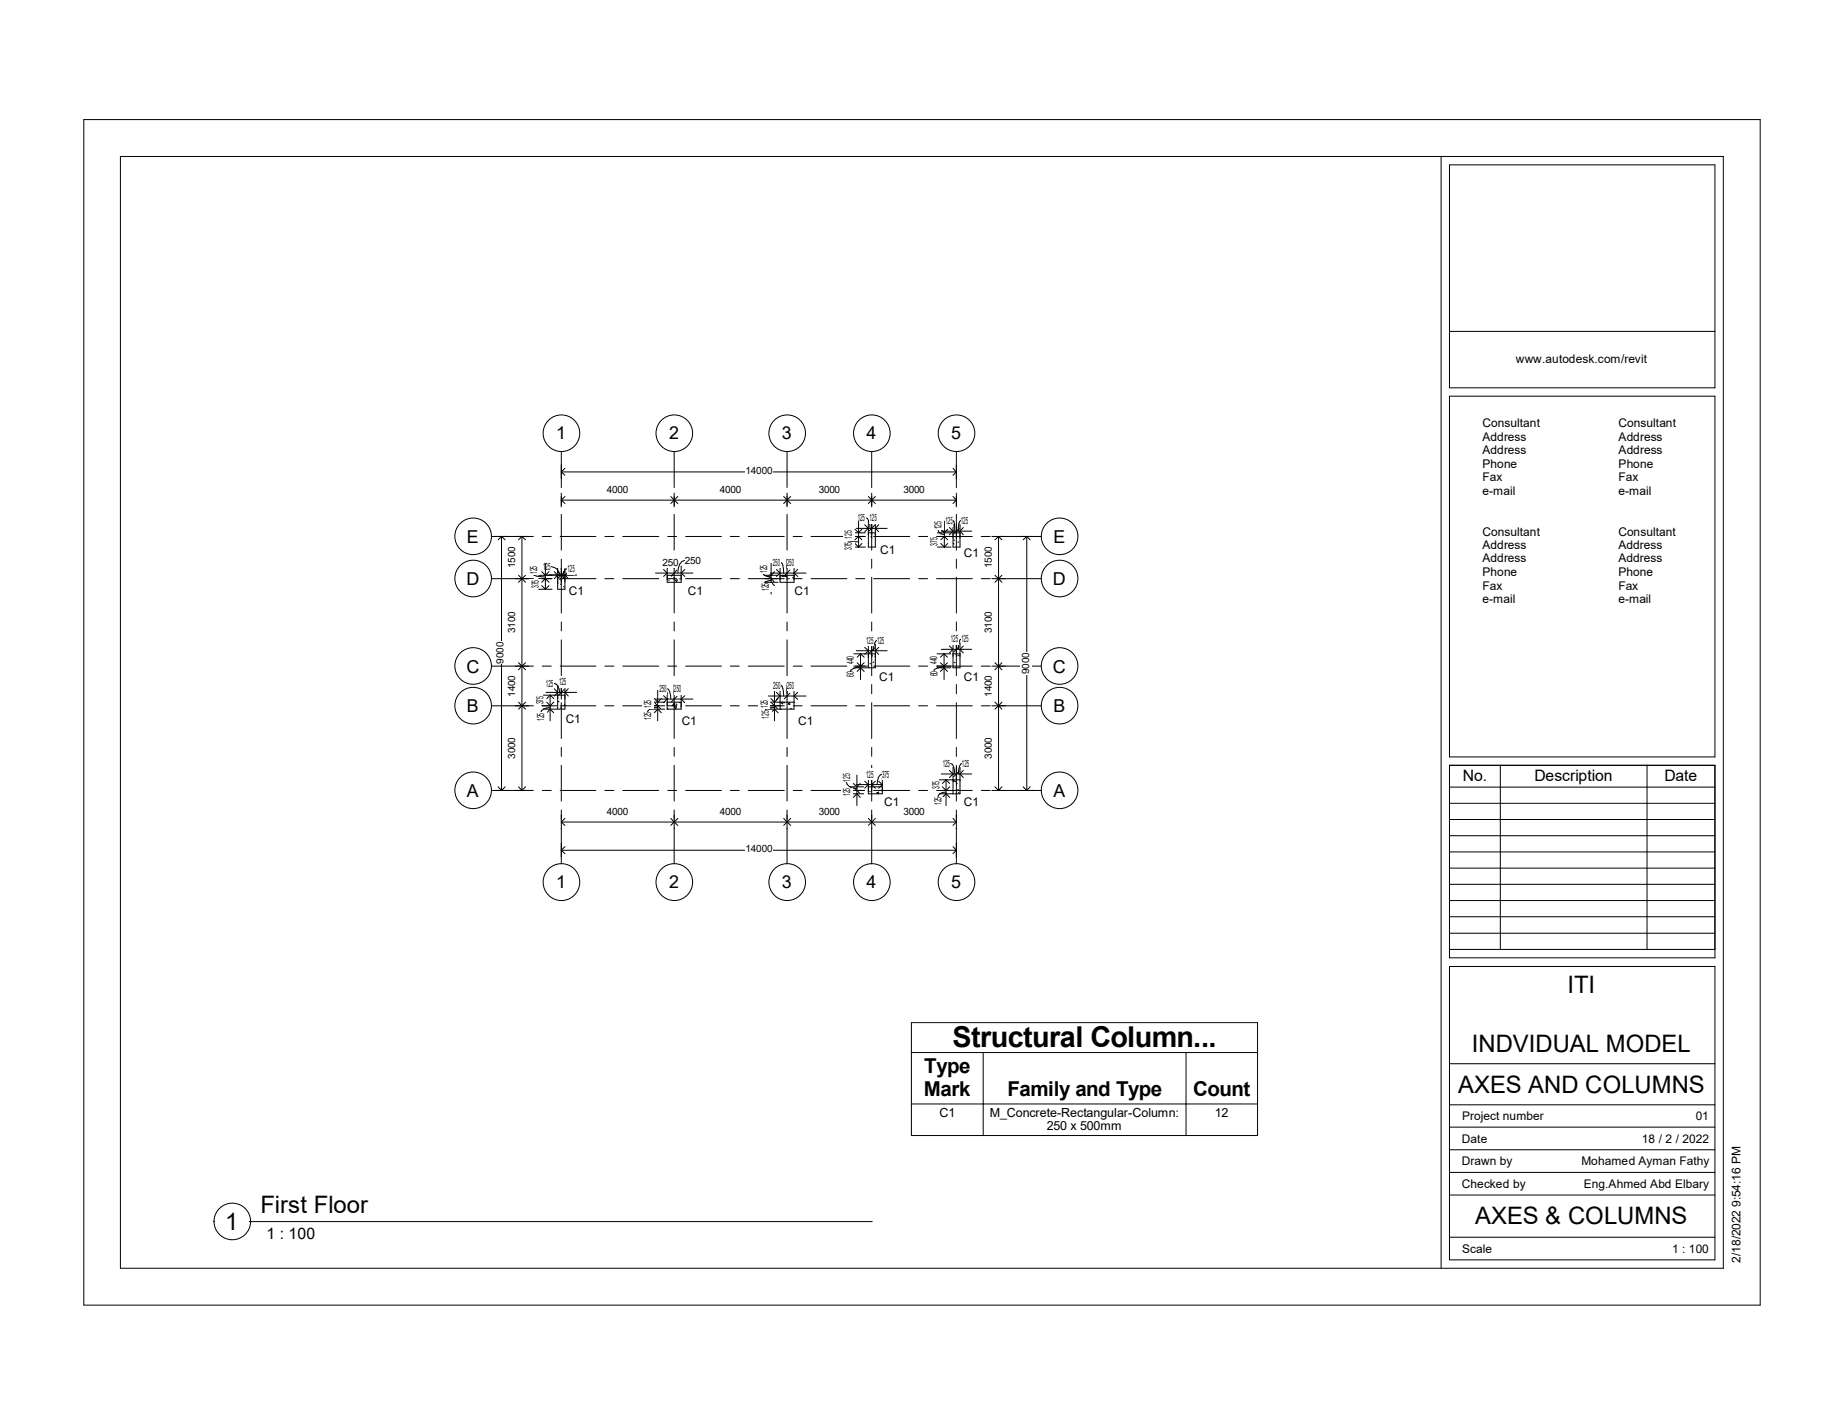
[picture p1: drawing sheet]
<svg xmlns="http://www.w3.org/2000/svg" width="279mm" height="216mm" viewBox="0 0 279 216" stroke-linecap="round" stroke-linejoin="round" font-family="sans-serif">
<g fill="none" stroke="#000" stroke-width=".15">
<path d="M84.5 88.3h.1M84.5 87.2h1.1v2.1h-1.1zM84.8 87.7l.1 .1M85 88.5h-.1M85.4 88.9h.1M85.5 87.4v.2h-.2zM101.1 87.2h2.1v1h-2.1zM101.4 87.9h-.1M101.8 87.2l-.1 .1M102.3 87.9l.3-.1-.1 .3zM103.1 87.7h-.1M118.2 87.2h2.1v1h-2.1z"/>
<path d="M118.2 87.2h.2M118.7 87.2h-.3l.3 .2v-.2M119.1 87.2l-.2 .1 .3 .1v-.2M119.6 87.6l-.1 .1M120.1 87.5l.1 .1M120.3 87.2h.1M131.6 82.4h.1M131.6 80.7h1v2.2h-1zM131.6 99.1h1v2.1h-1zM132 81.3l.1 .1M132 81.4l.1 .1M132.1 99.3l.1 .1"/>
<path d="M132.6 99.4h.1M144.4 99.1h1.1v2.1h-1.1zM144.4 80.7h1.1v2.2h-1.1zM144.4 82.3l.2 .1M144.5 81.8l.1 .1M145.1 82.1h.1M145.3 99.3l-.2 .1M84.5 105.7h.1M84.5 105.3h1.1v2.1h-1.1zM84.6 106.3h.1M85 107.2l-.1 .1M85.5 106.8l.1 .1"/>
<path d="M85.6 106.7h-.1M101.1 107.4h.1M101.1 106.4h2.1v1h-2.1zM101.9 106.9l.3-.3 .1 .4zM102.2 107.2l.3-.1-.1 .3zM102.4 106.6l.2 .2M103.1 106.4l-.2 .1M103.1 107.1h.1M118.2 106.4h2.1v1h-2.1zM118.3 106.5l.3-.1v.2zM118.9 106.4l-.1 .1M119.6 106.4l.1 .3h-.3z"/>
<path d="M119.8 107.4h.1M131.6 101.1h.1M131.6 119.9h.1M131.6 119.2h2.1v1.1h-2.1zM131.8 100.5l.1 .1M132 119.9v.1M132.4 100.3l-.1 .1M132.6 101h-.1M133.6 119.6h.1M144.4 118.2h1.1v2.1h-1.1zM144.5 118.2l.1 .2h-.2M144.6 100.3l.1 .1"/>
<path d="M144.7 118.4h.1M145 118.7l-.1 .1M145.2 119.6l-.1 .1M132.8 120.1l.3-.1v.3zM145 120.1l-.1 .1M145.2 120.1h.1"/>
<circle cx="85.1" cy="65.6" r="2.77"/>
</g>
<path d="M84.3 64.1h1.5v3h-1.5z" fill="#fff"/>
<circle cx="85.1" cy="133.7" r="2.78" fill="none" stroke="#000" stroke-width=".15"/>
<path d="M84.3 132.2h1.5v3h-1.5z" fill="#fff"/>
<g fill="none" stroke="#000" stroke-width=".15">
<path d="M85 68.5v5.4M85 75.2v1.4M85 77.9v5.5M85 84.7v1.4M85 87.5v5.4M85 94.2v1.4M85 96.9v5.5M85 103.7v1.4M85 106.5v5.4M85 113.2v1.4M85 116v5.4M85 122.7v1.4"/>
<path d="M85 125.5v5.4"/>
<circle cx="102.2" cy="65.6" r="2.77"/>
</g>
<path d="M101.4 64.1h1.5v3h-1.5z" fill="#fff"/>
<circle cx="102.2" cy="133.7" r="2.78" fill="none" stroke="#000" stroke-width=".15"/>
<path d="M101.4 132.2h1.5v3h-1.5z" fill="#fff"/>
<g fill="none" stroke="#000" stroke-width=".15">
<path d="M102.2 68.5v5.4M102.2 75.2v1.4M102.2 77.9v5.5M102.2 84.7v1.4M102.2 87.5v5.4M102.2 94.2v1.4M102.2 96.9v5.5M102.2 103.7v1.4M102.2 106.5v5.4M102.2 113.2v1.4M102.2 116v5.4M102.2 122.7v1.4"/>
<path d="M102.2 125.5v5.4"/>
<circle cx="119.3" cy="65.6" r="2.77"/>
</g>
<path d="M118.5 64.1h1.5v3h-1.5z" fill="#fff"/>
<circle cx="119.3" cy="133.7" r="2.78" fill="none" stroke="#000" stroke-width=".15"/>
<path d="M118.5 132.2h1.5v3h-1.5z" fill="#fff"/>
<g fill="none" stroke="#000" stroke-width=".15">
<path d="M119.3 68.5v5.4M119.3 75.2v1.4M119.3 77.9v5.5M119.3 84.7v1.4M119.3 87.5v5.4M119.3 94.2v1.4M119.3 96.9v5.5M119.3 103.7v1.4M119.3 106.5v5.4M119.3 113.2v1.4M119.3 116v5.4M119.3 122.7v1.4"/>
<path d="M119.3 125.5v5.4"/>
<circle cx="132.1" cy="65.6" r="2.77"/>
</g>
<path d="M131.3 64.1h1.5v3h-1.5z" fill="#fff"/>
<circle cx="132.1" cy="133.7" r="2.78" fill="none" stroke="#000" stroke-width=".15"/>
<path d="M131.3 132.2h1.5v3h-1.5z" fill="#fff"/>
<g fill="none" stroke="#000" stroke-width=".15">
<path d="M132.1 68.5v5.4M132.1 75.2v1.4M132.1 77.9v5.5M132.1 84.7v1.4M132.1 87.5v5.4M132.1 94.2v1.4M132.1 96.9v5.5M132.1 103.7v1.4M132.1 106.5v5.4M132.1 113.2v1.4M132.1 116v5.4M132.1 122.7v1.4"/>
<path d="M132.1 125.5v5.4"/>
<circle cx="144.9" cy="65.6" r="2.77"/>
</g>
<path d="M144.1 64.1h1.5v3h-1.5z" fill="#fff"/>
<circle cx="144.9" cy="133.7" r="2.78" fill="none" stroke="#000" stroke-width=".15"/>
<path d="M144.1 132.2h1.5v3h-1.5z" fill="#fff"/>
<g fill="none" stroke="#000" stroke-width=".15">
<path d="M144.9 68.5v5.4M144.9 75.2v1.4M144.9 77.9v5.5M144.9 84.7v1.4M144.9 87.5v5.4M144.9 94.2v1.4M144.9 96.9v5.5M144.9 103.7v1.4M144.9 106.5v5.4M144.9 113.2v1.4M144.9 116v5.4M144.9 122.7v1.4"/>
<path d="M144.9 125.5v5.4"/>
<circle cx="71.7" cy="119.7" r="2.77"/>
</g>
<path d="M70.7 118.2h1.8v3h-1.8z" fill="#fff"/>
<circle cx="160.5" cy="119.7" r="2.77" fill="none" stroke="#000" stroke-width=".15"/>
<path d="M159.6 118.2h1.8v3h-1.8z" fill="#fff"/>
<g fill="none" stroke="#000" stroke-width=".15">
<path d="M74.5 119.8h6.3M82.2 119.8h1.3M84.9 119.8h5.4M91.7 119.8h1.3M94.4 119.8h5.4M101.2 119.8h1.3M103.9 119.8h5.4M110.7 119.8h1.3M113.4 119.8h5.4M120.2 119.8h1.3M122.9 119.8h5.4M129.7 119.8h1.3"/>
<path d="M132.4 119.8h5.4M139.2 119.8h1.3M141.9 119.8h5.4M148.7 119.8h1.3M151.4 119.8h6.3"/>
<circle cx="71.7" cy="106.9" r="2.77"/>
</g>
<path d="M70.7 105.4h1.8v3h-1.8z" fill="#fff"/>
<circle cx="160.5" cy="106.9" r="2.77" fill="none" stroke="#000" stroke-width=".15"/>
<path d="M159.6 105.4h1.8v3h-1.8z" fill="#fff"/>
<g fill="none" stroke="#000" stroke-width=".15">
<path d="M74.5 106.9h6.3M82.2 106.9h1.3M84.9 106.9h5.4M91.7 106.9h1.3M94.4 106.9h5.4M101.2 106.9h1.3M103.9 106.9h5.4M110.7 106.9h1.3M113.4 106.9h5.4M120.2 106.9h1.3M122.9 106.9h5.4M129.7 106.9h1.3"/>
<path d="M132.4 106.9h5.4M139.2 106.9h1.3M141.9 106.9h5.4M148.7 106.9h1.3M151.4 106.9h6.3"/>
<circle cx="71.7" cy="100.9" r="2.77"/>
</g>
<path d="M70.7 99.4h1.9v3h-1.9z" fill="#fff"/>
<circle cx="160.5" cy="100.9" r="2.77" fill="none" stroke="#000" stroke-width=".15"/>
<path d="M159.5 99.4h2v3h-2z" fill="#fff"/>
<g fill="none" stroke="#000" stroke-width=".15">
<path d="M74.5 100.9h6.3M82.2 100.9h1.3M84.9 100.9h5.4M91.7 100.9h1.3M94.4 100.9h5.4M101.2 100.9h1.3M103.9 100.9h5.4M110.7 100.9h1.3M113.4 100.9h5.4M120.2 100.9h1.3M122.9 100.9h5.4M129.7 100.9h1.3"/>
<path d="M132.4 100.9h5.4M139.2 100.9h1.3M141.9 100.9h5.4M148.7 100.9h1.3M151.4 100.9h6.3"/>
<circle cx="71.7" cy="87.7" r="2.77"/>
</g>
<path d="M70.7 86.1h1.9v3.1h-1.9z" fill="#fff"/>
<circle cx="160.5" cy="87.7" r="2.77" fill="none" stroke="#000" stroke-width=".15"/>
<path d="M159.5 86.1h2v3.1h-2z" fill="#fff"/>
<g fill="none" stroke="#000" stroke-width=".15">
<path d="M74.5 87.7h6.3M82.2 87.7h1.3M84.9 87.7h5.4M91.7 87.7h1.3M94.4 87.7h5.4M101.2 87.7h1.3M103.9 87.7h5.4M110.7 87.7h1.3M113.4 87.7h5.4M120.2 87.7h1.3M122.9 87.7h5.4M129.7 87.7h1.3"/>
<path d="M132.4 87.7h5.4M139.2 87.7h1.3M141.9 87.7h5.4M148.7 87.7h1.3M151.4 87.7h6.3"/>
<circle cx="71.7" cy="81.3" r="2.77"/>
</g>
<path d="M70.7 79.8h1.8v3h-1.8z" fill="#fff"/>
<circle cx="160.5" cy="81.3" r="2.77" fill="none" stroke="#000" stroke-width=".15"/>
<path d="M159.6 79.8h1.8v3h-1.8z" fill="#fff"/>
<g fill="none" stroke="#000" stroke-width=".15">
<path d="M74.5 81.3h6.3M82.2 81.3h1.3M82.7 87.1h4.1M83.5 85.9a1.3 1.3 0 0 1 1.3 1.2M84 86.6l.5 .5-.5 .6M84.5 86.1v2.1M84.9 81.3h5.4M85 86.1v2.1M85.6 86.6l-.6 .5 .6 .6M91.7 81.3h1.3M94.4 81.3h5.4M101.2 81.3h1.3"/>
<path d="M103.9 81.3h5.4M110.7 81.3h1.3M113.4 81.3h5.4M120.2 81.3h1.3M122.9 81.3h5.4M129.7 81.3h1.3M132.4 81.3h5.4M139.2 81.3h1.3M141.9 81.3h5.4M148.7 81.3h1.3M151.4 81.3h6.3"/>
</g>
<path d="M82.3 85h1.1v1.7h-1.1z" fill="#fff"/>
<path d="M83.3 87.1h4.1M84.5 86.6l.5 .5-.5 .6M85 86.1v2.1M85.6 86.1v2.1M86 86.1l-.4 .2-.2 .4-.1 .4M86.1 86.6l-.5 .5 .5 .6" fill="none" stroke="#000" stroke-width=".15"/>
<path d="M86 85.3h1.1v1.7h-1.1z" fill="#fff"/>
<path d="M80.8 87l.1 .2 .4 .1 1.3 .1M81.6 87.2h2.1M81.6 87.7h2.1M81.6 89.3h2.1M82.1 86.6l.5 .6 .6-.6M82.1 88.2l.5-.5 .6 .5M82.1 88.7l.5 .6M82.6 85.3v4M83.2 88.7l-.6 .6" fill="none" stroke="#000" stroke-width=".15"/>
<g fill="#fff">
<path d="M80.2 87.8h1.8v1.3h-1.8z"/>
<path d="M80 85.8h1.7v1.2h-1.7z"/>
</g>
<path d="M99.3 86.8h5.7M100.5 86.3l.6 .5-.6 .5M101.1 85.8v2M102.2 85.8v2M102.6 86.4l-.9 .8M103.2 85.8v2M103.8 84.9l-.5 .1-.3 .5-.2 .6-.1 .7M103.8 86.3l-.6 .5 .6 .5" fill="none" stroke="#000" stroke-width=".15"/>
<g fill="#fff">
<path d="M100.4 84.4h2.4v1.7h-2.4z"/>
<path d="M103.8 84.1h2.4v1.7h-2.4z"/>
</g>
<path d="M116.4 86.8h5.7M117.6 86.3l.6 .5-.6 .5M118.2 85.8v2M118.3 85.2a1.89 1.89 0 0 1 .4 1.6M119.3 85.8v2M119.7 86.4l-.9 .8M120.3 85.8v2M120.9 86.3l-.6 .5 .6 .5" fill="none" stroke="#000" stroke-width=".15"/>
<g fill="#fff">
<path d="M117.1 84.4h1.1v1.7h-1.1z"/>
<path d="M119.2 84.4h1.2v1.7h-1.2z"/>
</g>
<path d="M115.6 86.9a1.21 1.21 0 0 0 1.2 .5M115.8 87.2h2.1M115.8 87.7h2.1M115.8 88.2h2.1M116.3 86.6l.5 .6 .5-.6M116.3 88.7l.5-.5 .5 .5M116.4 87.2l.9 .9M116.8 85.3v4.7M116.8 87.9l-.8 .2v.2" fill="none" stroke="#000" stroke-width=".15"/>
<g fill="#fff">
<path d="M115.1 88.3h1.8v1.3h-1.8z"/>
<path d="M114.8 85.6h1.8v1.3h-1.8z"/>
</g>
<path d="M131 79.5l.6 .6-.6 .5M131.2 78.4a1.64 1.64 0 0 1 .6 1.7M131.6 79v2.1M132.1 79v2.1M132.5 79.6l-.8 .9M132.6 79v2.1M133.1 79.5l-.5 .6 .5 .5M129.8 80.1h4.6" fill="none" stroke="#000" stroke-width=".15"/>
<g fill="#fff">
<path d="M130 77.6h1.1v1.7h-1.1z"/>
<path d="M131.7 77.6h1.2v1.7h-1.2z"/>
</g>
<path d="M130.1 79v3.9M129.1 80.7h2M129.1 81.3h2M129.1 82.9h2M129.5 80.2l.6 .5 .5-.5M129.5 81.8l.6-.5 .5 .5M129.5 82.3l.6 .6M130.1 82.1h-1.6M130.6 82.3l-.5 .6" fill="none" stroke="#000" stroke-width=".15"/>
<g fill="#fff">
<path d="M127.7 82.1h1.8v1.3h-1.8z"/>
<path d="M127.7 80.4h1.8v1.3h-1.8z"/>
</g>
<path d="M143.1 79v3.9M142 82.9h2.1M142 81.3h2.1M142 80.7h2.1M142.1 80.2l.1 .4 .4 .3 .5 .1M142.5 82.3l.6 .6M142.5 81.8l.6-.5 .5 .5M142.5 80.2l.6 .5 .5-.5M143.6 82.3l-.5 .6" fill="none" stroke="#000" stroke-width=".15"/>
<g fill="#fff">
<path d="M141.3 79h1.7v1.3h-1.7z"/>
<path d="M140.6 81.4h1.8v1.3h-1.8z"/>
</g>
<path d="M143.8 79.9l.6 .6-.6 .5M144.4 79.5v2M144.5 78.9l.1 .4 .1 1.2M144.9 79.5v2M145.5 79.5v2M145.6 78.9a1.75 1.75 0 0 0-.4 1.6M146 79.9l-.5 .6 .5 .5M142.6 80.5h4.6M145.3 80.1l-.8 .8" fill="none" stroke="#000" stroke-width=".15"/>
<g fill="#fff">
<path d="M143.3 78.1h1.1v1.7h-1.1z"/>
<path d="M145.6 78.1h1.1v1.7h-1.1z"/>
</g>
<path d="M82.7 104.9h4.7M83.9 103.5a1.16 1.16 0 0 1 .9 1.4M84 104.4l.5 .5-.5 .6M84.5 103.9v2M85 103.9v2M85.5 104.5l-.9 .8M85.6 103.9v2M86.1 104.4l-.5 .5 .5 .6" fill="none" stroke="#000" stroke-width=".15"/>
<g fill="#fff">
<path d="M82.7 102.7h1.2v1.7h-1.2z"/>
<path d="M84.7 102.5h1.2v1.7h-1.2z"/>
</g>
<path d="M82.1 106.9h2.3M82.3 105.3h2.1M82.3 107.4l-.3 .3-.1 .3M82.3 107.4h2.1M82.8 106.4l.6 .5 .5-.5M82.8 108l.6-.6 .5 .6M83.4 105.3v3.9M83.4 105.3l.5 .5M83.4 105.3l-.6 .5M83.4 107.2l-1.1 .2" fill="none" stroke="#000" stroke-width=".15"/>
<g fill="#fff">
<path d="M81.1 108h1.7v1.3h-1.7z"/>
<path d="M80.9 105.5h1.8v1.3h-1.8z"/>
</g>
<path d="M99.3 105.9h5.7M100.5 105.4l.6 .5-.6 .6M101.1 104.9v2M101.1 104.4a1.8 1.8 0 0 1 .5 1.5M102.2 104.9v2M102.6 105.5l-.9 .8M103.2 104.9v2M103.8 105.4l-.6 .5 .6 .6" fill="none" stroke="#000" stroke-width=".15"/>
<g fill="#fff">
<path d="M99.9 103.5h1.1v1.7h-1.1z"/>
<path d="M102.1 103.5h1.2v1.7h-1.2z"/>
</g>
<path d="M98.6 106.4h2.1M98.6 106.9h2.1M98.6 107.4h2.1M99.1 105.8l.6 .6 .5-.6M99.1 108l.6-.6 .5 .6M99.2 106.5l.9 .9M99.7 104.6v4.6M99.7 107.2a1.45 1.45 0 0 0-1.6 .7" fill="none" stroke="#000" stroke-width=".15"/>
<g fill="#fff">
<path d="M97.2 107.9h1.8v1.3h-1.8z"/>
<path d="M97.2 106h1.8v1.3h-1.8z"/>
</g>
<path d="M116.3 107.4h2.1M116.3 106.9h2.1M116.3 106.4h2.1M116.8 108l.5-.6 .6 .6M116.8 105.8l.5 .6 .6-.6M116.9 106.5l.9 .9M117.3 104.6v4.6M117.3 107.2l-1 .1-.3 .4" fill="none" stroke="#000" stroke-width=".15"/>
<g fill="#fff">
<path d="M114.9 106h1.8v1.3h-1.8z"/>
<path d="M115.1 107.7h1.8v1.2h-1.8z"/>
</g>
<path d="M116.4 105.5h5.7M117.6 104.9l.6 .6-.6 .5M118.2 104.4v2.1M118.4 103.8a2.18 2.18 0 0 1 .3 1.7M119.3 104.4v2.1M119.7 105l-.9 .9M120.3 104.4v2.1M120.9 104.9l-.6 .6 .6 .5" fill="none" stroke="#000" stroke-width=".15"/>
<g fill="#fff">
<path d="M117.1 103h1.2v1.7h-1.2z"/>
<path d="M119.2 103h1.2v1.7h-1.2z"/>
</g>
<path d="M129.4 99.1h2M130.4 99.1v3.9M130.4 99.1l.5 .5M130.4 99.1l-.5 .5M129.4 100.9h2M129.4 101.2h2M129.9 100.4l.5 .5 .5-.5M129.9 101.7l.5-.5 .5 .5M130.4 101a1.54 1.54 0 0 0-1.6 .8" fill="none" stroke="#000" stroke-width=".15"/>
<g fill="#fff">
<path d="M128 101.8h1.8v.9h-1.8z"/>
<path d="M128 99.4h1.8v1.2h-1.8z"/>
</g>
<path d="M129.8 98.6h4.6M131 98.1l.6 .5-.6 .5M131.6 97.6v2M132.1 97.6v2M132.5 98.2l-.8 .8M132.6 97.6v2M132.9 97a1.52 1.52 0 0 0-.5 1.6M133.1 98.1l-.5 .5 .5 .5" fill="none" stroke="#000" stroke-width=".15"/>
<g fill="#fff">
<path d="M131.2 96.2h1.2v1.7h-1.2z"/>
<path d="M132.9 96.2h1.1v1.7h-1.1z"/>
</g>
<path d="M142.6 98.4h4.6M143.8 97.9l.6 .5-.6 .5M144.4 97.4v2M144.9 97.4v2M145.3 98l-.8 .8M145.5 97.4v2M145.7 96.8a1.66 1.66 0 0 0-.5 1.6M146 97.9l-.5 .5 .5 .5" fill="none" stroke="#000" stroke-width=".15"/>
<g fill="#fff">
<path d="M144.1 96h1.1v1.7h-1.1z"/>
<path d="M145.7 96h1.1v1.7h-1.1z"/>
</g>
<path d="M142 99.1h2.1M143 99.1v3.9M143 99.1l.6 .5M143 99.1l-.5 .5M142 100.9h2.1M142 101.2h2.1M142.5 100.4l.5 .5 .6-.5M142.5 101.7l.5-.5 .6 .5M143 101a1.62 1.62 0 0 0-1.5 .7" fill="none" stroke="#000" stroke-width=".15"/>
<g fill="#fff">
<path d="M140.6 101.6h1.8v.9h-1.8z"/>
<path d="M140.6 99.4h1.8v1.2h-1.8z"/>
</g>
<path d="M128.2 118.4a1.41 1.41 0 0 0 1.6 1.1M128.8 119.2h2.1M128.8 119.8h2.1M129.3 118.7l.5 .5 .5-.5M129.4 119.3l.9 .9M129.8 117.4v4.6M128.8 120.3h2.1M129.3 120.8l.5-.5 .5 .5" fill="none" stroke="#000" stroke-width=".15"/>
<g fill="#fff">
<path d="M127.4 119.4h1.8v1.2h-1.8z"/>
<path d="M127.4 117.2h1.8v1.3h-1.8z"/>
</g>
<path d="M129.8 118.9h3.9M131 118.4l.6 .5-.6 .5M131.6 117.9v2M132.1 117.9v2M132.6 118.4l-.5 .5 .5 .5M133.1 118.4l.6 .5M133.6 117.3l-.3 .1-.2 .4-.2 1.1M133.7 118.9l-.6 .5M133.7 117.9v2" fill="none" stroke="#000" stroke-width=".15"/>
<g fill="#fff">
<path d="M131.2 116.5h1.2v1.7h-1.2z"/>
<path d="M133.6 116.5h1.2v1.7h-1.2z"/>
</g>
<path d="M142.6 117.3h4.6M143.8 116.7l.6 .6-.6 .5M144 115.7l.3 .1 .2 .3 .2 1.2M144.4 116.2v2.1M144.9 116.2v2.1M145.3 116.8l-.8 .9M145.5 116.2v2.1M145.8 115.7a1.5 1.5 0 0 0-.6 1.6M146 116.7l-.5 .6 .5 .5" fill="none" stroke="#000" stroke-width=".15"/>
<g fill="#fff">
<path d="M142.8 114.9h1.2v1.6h-1.2z"/>
<path d="M145.8 114.9h1.1v1.6h-1.1z"/>
</g>
<path d="M142.3 118.2h2.1M142.3 119.8h2.1M142.8 119.2l.5 .6 .6-.6M143.3 118.2v3.8M143.3 118.2l.6 .5M143.3 118.2l-.5 .5M142.3 120.3h2.1M142.8 120.8l.5-.5 .6 .5M143.3 120a1.04 1.04 0 0 0-1.2 .7" fill="none" stroke="#000" stroke-width=".15"/>
<g fill="#fff">
<path d="M141.3 120.7h1.7v1.3h-1.7z"/>
<path d="M140.9 118.3h1.8v1.3h-1.8z"/>
</g>
<g fill="none" stroke="#000" stroke-width=".15">
<path d="M85 75.8h59.9M85 75.8l.6 .5M85 74.7v2.1M85.6 75.2l-.6 .6M101.6 75.2l1.1 1.1M102.2 74.7v2.1M102.7 75.2l-1.1 1.1M118.7 75.2l1.1 1.1M119.3 74.7v2.1M119.8 75.2l-1.1 1.1M131.6 75.2l1 1.1M132.1 74.7v2.1"/>
<path d="M132.6 75.2l-1 1.1M144.4 75.2l.5 .6M144.9 75.8l-.5 .5M144.9 74.7v2.1"/>
</g>
<g fill="#fff">
<path d="M91.9 73.3h3.3v1.7h-3.3z"/>
<path d="M109.1 73.3h3.2v1.7h-3.2z"/>
<path d="M124 73.3h3.3v1.7h-3.3z"/>
<path d="M136.9 73.3h3.2v1.7h-3.2z"/>
</g>
<g fill="none" stroke="#000" stroke-width=".15">
<path d="M78.1 87.7h2M78.1 81.3h2M78.6 87.2l1 1M79.1 81.3v38.5M79.1 81.3l.5 .5M79.1 81.3l-.5 .5M79.6 87.2l-1 1M78.1 119.8h2M78.1 106.9h2M78.1 100.9h2M78.6 119.2l.5 .6M78.6 106.4l1 1"/>
<path d="M78.6 100.4l1 1.1M79.6 119.2l-.5 .6M79.6 106.4l-1 1M79.6 100.4l-1 1.1"/>
</g>
<g fill="#fff">
<path d="M76.7 82.8h1.7v3.3h-1.7z"/>
<path d="M76.7 92.7h1.7v3.3h-1.7z"/>
<path d="M76.7 102.3h1.7v3.3h-1.7z"/>
<path d="M76.7 111.7h1.7v3.3h-1.7z"/>
</g>
<g fill="none" stroke="#000" stroke-width=".15">
<path d="M85 124.5h59.9M85 124.5l.6 .6M85 123.5v2.1M85.6 124l-.6 .5M101.6 124l1.1 1.1M102.2 123.5v2.1M102.7 124l-1.1 1.1M118.7 124l1.1 1.1M119.3 123.5v2.1M119.8 124l-1.1 1.1M131.6 124l1 1.1M132.1 123.5v2.1"/>
<path d="M132.6 124l-1 1.1M144.4 124l.5 .5M144.9 124.5l-.5 .6M144.9 123.5v2.1"/>
</g>
<g fill="#fff">
<path d="M91.9 122.1h3.3v1.7h-3.3z"/>
<path d="M109.1 122.1h3.2v1.7h-3.2z"/>
<path d="M124 122.1h3.3v1.7h-3.3z"/>
<path d="M136.9 122.1h3.2v1.7h-3.2z"/>
</g>
<path d="M85 128.8h59.9M85 128.8l.6 .5M85 127.8v2M85.6 128.3l-.6 .5M117.1 128.6l-1.7 .1-.4 .1M144.4 128.3l.5 .5M144.9 128.8l-.5 .5M144.9 127.8v2" fill="none" stroke="#000" stroke-width=".15"/>
<path d="M112.9 127.8h4.2v1.7h-4.2z" fill="#fff"/>
<path d="M75 81.3h2M76 81.3v38.5M76 81.3l.5 .5M76 81.3l-.5 .5M75 119.8h2M75.5 119.2l.5 .6M76 100.5h-.3M76.5 119.2l-.5 .6" fill="none" stroke="#000" stroke-width=".15"/>
<path d="M74.9 97.2h1.8v3.4h-1.8z" fill="#fff"/>
<g fill="none" stroke="#000" stroke-width=".15">
<path d="M150.3 87.7h2M150.3 81.3h2M150.7 87.2l1.1 1M151.3 81.3v38.5M151.3 81.3l.5 .5M151.3 81.3l-.6 .5M151.8 87.2l-1.1 1M150.3 119.8h2M150.3 106.9h2M150.3 100.9h2M150.7 119.2l.6 .6M150.7 106.4l1.1 1"/>
<path d="M150.7 100.4l1.1 1.1M151.8 119.2l-.5 .6M151.8 106.4l-1.1 1M151.8 100.4l-1.1 1.1"/>
</g>
<g fill="#fff">
<path d="M148.9 82.8h1.8v3.3h-1.8z"/>
<path d="M148.9 92.7h1.8v3.3h-1.8z"/>
<path d="M148.9 102.3h1.8v3.3h-1.8z"/>
<path d="M148.9 111.7h1.8v3.3h-1.8z"/>
</g>
<path d="M154.6 81.3h2M155.4 98.8l.2 1.7M155.6 81.3v38.5M155.6 81.3l.5 .5M155.6 81.3l-.6 .5M154.6 119.8h2M155 119.2l.6 .6M156.1 119.2l-.5 .6" fill="none" stroke="#000" stroke-width=".15"/>
<path d="M154.5 98.8h1.8v3.4h-1.8z" fill="#fff"/>
<path d="M85 71.5h59.9M85 71.5l.6 .5M85 70.4v2.1M85.6 71l-.6 .5M117.1 71.2l-1.3 .1-.8 .2M144.4 71l.5 .5M144.9 71.5l-.5 .5M144.9 70.4v2.1" fill="none" stroke="#000" stroke-width=".15"/>
<path d="M112.9 70.4h4.2v1.7h-4.2z" fill="#fff"/>
<g fill="none" stroke="#000" stroke-width=".15">
<path d="M12.7 18.1h254v179.6h-254zM18.2 23.7h242.9v168.5h-242.9zM218.4 23.7v168.5M219.6 25h40.2v33.8h-40.2zM219.6 50.2h40.2M219.6 60h40.2v54.7h-40.2zM219.6 116h40.2v29.1h-40.2zM219.6 146.4h40.2v44.5h-40.2zM219.6 167.4h40.2M219.6 161.2h40.2M219.6 170.8h40.2M219.6 174.2h40.2"/>
<path d="M219.6 177.6h40.2M219.6 181.1h40.2M219.6 187.5h40.2"/>
</g>
<g fill="#fff">
<path d="M229.7 53.4h19.9v2h-19.9z"/>
<path d="M221.5 188.2h4.6v2h-4.6z"/>
<path d="M221.5 178.4h9.6v2h-9.6z"/>
<path d="M221.5 174.9h7.7v2.1h-7.7z"/>
<path d="M221.5 171.5h3.9v2h-3.9z"/>
<path d="M221.5 168.1h12.5v2h-12.5z"/>
<path d="M224.6 63.1h8.7v2h-8.7z"/>
<path d="M224.6 65.1h6.7v2h-6.7z"/>
<path d="M224.6 67.1h6.7v2.1h-6.7z"/>
<path d="M224.6 69.2h5.3v2h-5.3z"/>
<path d="M224.6 71.2h3v2.1h-3z"/>
<path d="M224.6 73.3h1v2h-1z"/>
<path d="M225.6 73.3h.6v2h-.6z"/>
<path d="M226.2 73.3h3.4v2h-3.4z"/>
<path d="M224.6 79.5h8.7v2h-8.7z"/>
<path d="M224.6 81.5h6.7v2.1h-6.7z"/>
<path d="M224.6 83.6h6.7v2h-6.7z"/>
<path d="M224.6 85.6h5.3v2.1h-5.3z"/>
<path d="M224.6 87.7h3v2h-3z"/>
<path d="M224.6 89.7h1v2h-1z"/>
<path d="M225.6 89.7h.6v2h-.6z"/>
<path d="M226.2 89.7h3.4v2h-3.4z"/>
<path d="M245.2 79.5h8.8v2h-8.8z"/>
<path d="M245.2 81.5h6.7v2.1h-6.7z"/>
<path d="M245.2 83.6h6.7v2h-6.7z"/>
<path d="M245.2 85.6h5.3v2.1h-5.3z"/>
<path d="M245.2 87.7h3v2h-3z"/>
<path d="M245.2 89.7h1.1v2h-1.1z"/>
<path d="M246.3 89.7h.5v2h-.5z"/>
<path d="M246.8 89.7h3.4v2h-3.4z"/>
<path d="M245.2 63.1h8.8v2h-8.8z"/>
<path d="M245.2 65.1h6.7v2h-6.7z"/>
<path d="M245.2 67.1h6.7v2.1h-6.7z"/>
<path d="M245.2 69.2h5.3v2h-5.3z"/>
<path d="M245.2 71.2h3v2.1h-3z"/>
<path d="M245.2 73.3h1.1v2h-1.1z"/>
<path d="M246.3 73.3h.5v2h-.5z"/>
<path d="M246.8 73.3h3.4v2h-3.4z"/>
<path d="M253.4 188.2h5.6v2h-5.6z"/>
<path d="M262 173.7h2.1v17.6h-2.1z"/>
<path d="M256.9 168.1h2.1v2h-2.1z"/>
<path d="M248.8 171.5h10.2v2h-10.2z"/>
<path d="M239.6 174.9h19.4v2.1h-19.4z"/>
<path d="M240 178.3h19v2h-19z"/>
</g>
<g fill="none" stroke="#000" stroke-width=".15">
<path d="M219.6 116h40.2v27.8h-40.2zM219.6 119.3h40.2M227.3 116v27.8M249.6 116v27.8M219.6 138.9h40.2M219.6 136.4h40.2M219.6 134h40.2M219.6 131.5h40.2M219.6 129.1h40.2M219.6 126.6h40.2M219.6 124.2h40.2M219.6 121.7h40.2"/>
<path d="M138.1 154.9h52.4v17.1h-52.4zM138.1 159.5h52.4M149 159.5v12.5M179.7 159.5v12.5M219.6 141.4h40.2M138.1 167.3h52.4M37.8 185.1h94.4"/>
<circle cx="35.2" cy="185.1" r="2.77"/>
</g>
<text font-size="4.4" x="144.3" y="158.7">Structural Column...</text>
<g font-size="3.6">
<text x="237.5" y="150.4">ITI</text>
<text x="223" y="159.4">INDVIDUAL MODEL</text>
<text x="220.9" y="165.5">AXES AND COLUMNS</text>
<text x="39.5" y="183.8">First Floor</text>
<text x="223.5" y="185.5">AXES &amp; COLUMNS</text>
<text x="34.1" y="186.3">1</text>
</g>
<g font-size="3.1">
<text x="140" y="166">Mark</text>
<text x="140" y="162.6">Type</text>
<text x="152.7" y="166.1">Family and Type</text>
<text x="180.8" y="166.1">Count</text>
</g>
<g font-size="2.7">
<text x="84.3" y="66.6">1</text>
<text x="101.4" y="66.6">2</text>
<text x="118.5" y="66.6">3</text>
<text x="131.3" y="66.6">4</text>
<text x="144.1" y="66.6">5</text>
<text x="70.7" y="82.2">E</text>
<text x="159.6" y="82.2">E</text>
<text x="70.7" y="88.6">D</text>
<text x="159.5" y="88.6">D</text>
<text x="70.7" y="101.9">C</text>
<text x="159.5" y="101.9">C</text>
<text x="70.7" y="107.9">B</text>
<text x="159.6" y="107.9">B</text>
<text x="70.7" y="120.7">A</text>
<text x="159.6" y="120.7">A</text>
<text x="84.3" y="134.6">1</text>
<text x="101.4" y="134.6">2</text>
<text x="118.5" y="134.6">3</text>
<text x="131.3" y="134.6">4</text>
<text x="144.1" y="134.6">5</text>
</g>
<g font-size="2.4">
<text x="221.7" y="118.4">No.</text>
<text x="232.5" y="118.4">Description</text>
<text x="252.2" y="118.4">Date</text>
<text x="40.4" y="187.7">1 : 100</text>
</g>
<g font-size="1.9">
<text x="142.3" y="169.2">C1</text>
<text x="150" y="169.2">M_Concrete-Rectangular-Column:</text>
<text x="158.6" y="171.3">250 x 500mm</text>
<text x="184.1" y="169.2">12</text>
</g>
<g font-size="1.8">
<text x="229.7" y="55">www.autodesk.com/revit</text>
<text x="224.6" y="64.7">Consultant</text>
<text x="245.2" y="64.7">Consultant</text>
<text x="224.6" y="66.8">Address</text>
<text x="224.6" y="68.8">Address</text>
<text x="224.6" y="70.9">Phone</text>
<text x="245.2" y="66.8">Address</text>
<text x="245.2" y="68.8">Address</text>
<text x="245.2" y="70.9">Phone</text>
<text x="224.6" y="72.9">Fax</text>
<text x="224.6" y="74.9">e</text>
<text x="225.6" y="74.9">-</text>
<text x="226.2" y="74.9">mail</text>
<text x="245.2" y="72.9">Fax</text>
<text x="245.2" y="74.9">e</text>
<text x="246.3" y="74.9">-</text>
<text x="246.9" y="74.9">mail</text>
<text x="133.4" y="84">C1</text>
<text x="224.6" y="81.1">Consultant</text>
<text x="224.6" y="83.2">Address</text>
<text x="245.2" y="81.1">Consultant</text>
<text x="245.2" y="83.2">Address</text>
<text x="146" y="84.3">C1</text>
<text x="224.6" y="85.2">Address</text>
<text x="224.6" y="87.3">Phone</text>
<text x="224.6" y="89.3">Fax</text>
<text x="245.2" y="85.2">Address</text>
<text x="245.2" y="87.3">Phone</text>
<text x="245.2" y="89.3">Fax</text>
<text x="86.2" y="90.1">C1</text>
<text x="104.2" y="90.1">C1</text>
<text x="120.4" y="90.1">C1</text>
<text x="224.6" y="91.3">e</text>
<text x="225.6" y="91.3">-</text>
<text x="226.2" y="91.3">mail</text>
<text x="245.2" y="91.3">e-mail</text>
<text x="133.2" y="103.2">C1</text>
<text x="146" y="103.2">C1</text>
<text x="85.7" y="109.5">C1</text>
<text x="103.3" y="109.9">C1</text>
<text x="120.9" y="109.9">C1</text>
<text x="134" y="122.1">C1</text>
<text x="146" y="122.1">C1</text>
<text x="221.5" y="173.1">Date</text>
<text x="221.5" y="169.7">Project number</text>
<text x="248.8" y="173.1">18 / 2 / 2022</text>
<text x="256.9" y="169.7">01</text>
<text x="221.5" y="180">Checked by</text>
<text x="221.5" y="176.6">Drawn by</text>
<text x="239.6" y="176.6">Mohamed Ayman Fathy</text>
<text x="240" y="180">Eng.Ahmed Abd Elbary</text>
<text x="221.5" y="189.8">Scale</text>
<text x="253.4" y="189.8">1 : 100</text>
<text x="263.7" y="191.3" transform="rotate(-90 263.7 191.3)">2/18/2022 9:54:16 PM</text>
</g>
<g font-size="1.5">
<text x="113" y="71.8">14000</text>
<text x="92" y="74.7">4000</text>
<text x="109.1" y="74.7">4000</text>
<text x="124.1" y="74.7">3000</text>
<text x="136.9" y="74.7">3000</text>
<text x="129.1" y="83.3" transform="rotate(-90 129.1 83.3)">375</text>
<text x="129.1" y="81.6" transform="rotate(-90 129.1 81.6)">125</text>
<text x="130" y="78.9">125</text>
<text x="131.7" y="78.9">125</text>
<text x="142" y="82.7" transform="rotate(-90 142 82.7)">375</text>
<text x="142.7" y="80.2" transform="rotate(-90 142.7 80.2)">125</text>
<text x="143.3" y="79.4">125</text>
<text x="145.6" y="79.4">125</text>
<text x="78.1" y="86.1" transform="rotate(-90 78.1 86.1)">1500</text>
<text x="81.4" y="87" transform="rotate(-90 81.4 87)">125</text>
<text x="81.6" y="89.1" transform="rotate(-90 81.6 89.1)">375</text>
<text x="82.3" y="86.3">125</text>
<text x="86" y="86.6">125</text>
<text x="100.4" y="85.7">250</text>
<text x="103.8" y="85.4">250</text>
<text x="116.2" y="86.9" transform="rotate(-90 116.2 86.9)">125</text>
<text x="116.5" y="89.6" transform="rotate(-90 116.5 89.6)">125</text>
<text x="117.1" y="85.7">250</text>
<text x="119.2" y="85.7">250</text>
<text x="150.3" y="86.1" transform="rotate(-90 150.3 86.1)">1500</text>
<text x="78.1" y="96" transform="rotate(-90 78.1 96)">3100</text>
<text x="150.3" y="96" transform="rotate(-90 150.3 96)">3100</text>
<text x="76.3" y="100.5" transform="rotate(-90 76.3 100.5)">9000</text>
<text x="129.4" y="100.6" transform="rotate(-90 129.4 100.6)">440</text>
<text x="131.2" y="97.5">125</text>
<text x="132.9" y="97.5">125</text>
<text x="142" y="100.6" transform="rotate(-90 142 100.6)">440</text>
<text x="144.1" y="97.3">125</text>
<text x="145.7" y="97.3">125</text>
<text x="78.1" y="105.6" transform="rotate(-90 78.1 105.6)">1400</text>
<text x="82.3" y="106.7" transform="rotate(-90 82.3 106.7)">375</text>
<text x="82.7" y="104">125</text>
<text x="84.7" y="103.8">125</text>
<text x="98.6" y="107.3" transform="rotate(-90 98.6 107.3)">125</text>
<text x="99.9" y="104.8">250</text>
<text x="102.1" y="104.8">250</text>
<text x="116.3" y="107.3" transform="rotate(-90 116.3 107.3)">125</text>
<text x="117.1" y="104.3">250</text>
<text x="119.2" y="104.3">250</text>
<text x="129.4" y="102.6" transform="rotate(-90 129.4 102.6)">60</text>
<text x="142" y="102.5" transform="rotate(-90 142 102.5)">60</text>
<text x="150.3" y="105.6" transform="rotate(-90 150.3 105.6)">1400</text>
<text x="155.9" y="102.1" transform="rotate(-90 155.9 102.1)">9000</text>
<text x="82.5" y="109.2" transform="rotate(-90 82.5 109.2)">125</text>
<text x="98.6" y="109.1" transform="rotate(-90 98.6 109.1)">125</text>
<text x="116.5" y="108.9" transform="rotate(-90 116.5 108.9)">125</text>
<text x="78.1" y="115" transform="rotate(-90 78.1 115)">3000</text>
<text x="128.8" y="118.4" transform="rotate(-90 128.8 118.4)">125</text>
<text x="131.2" y="117.8">125</text>
<text x="133.6" y="117.8">375</text>
<text x="142.3" y="119.5" transform="rotate(-90 142.3 119.5)">375</text>
<text x="142.8" y="116.2">125</text>
<text x="145.8" y="116.2">125</text>
<text x="150.3" y="115" transform="rotate(-90 150.3 115)">3000</text>
<text x="92" y="123.4">4000</text>
<text x="109.1" y="123.4">4000</text>
<text x="124.1" y="123.4">3000</text>
<text x="128.8" y="120.6" transform="rotate(-90 128.8 120.6)">125</text>
<text x="136.9" y="123.4">3000</text>
<text x="142.7" y="122" transform="rotate(-90 142.7 122)">125</text>
<text x="113" y="129.1">14000</text>
</g>
</svg>
